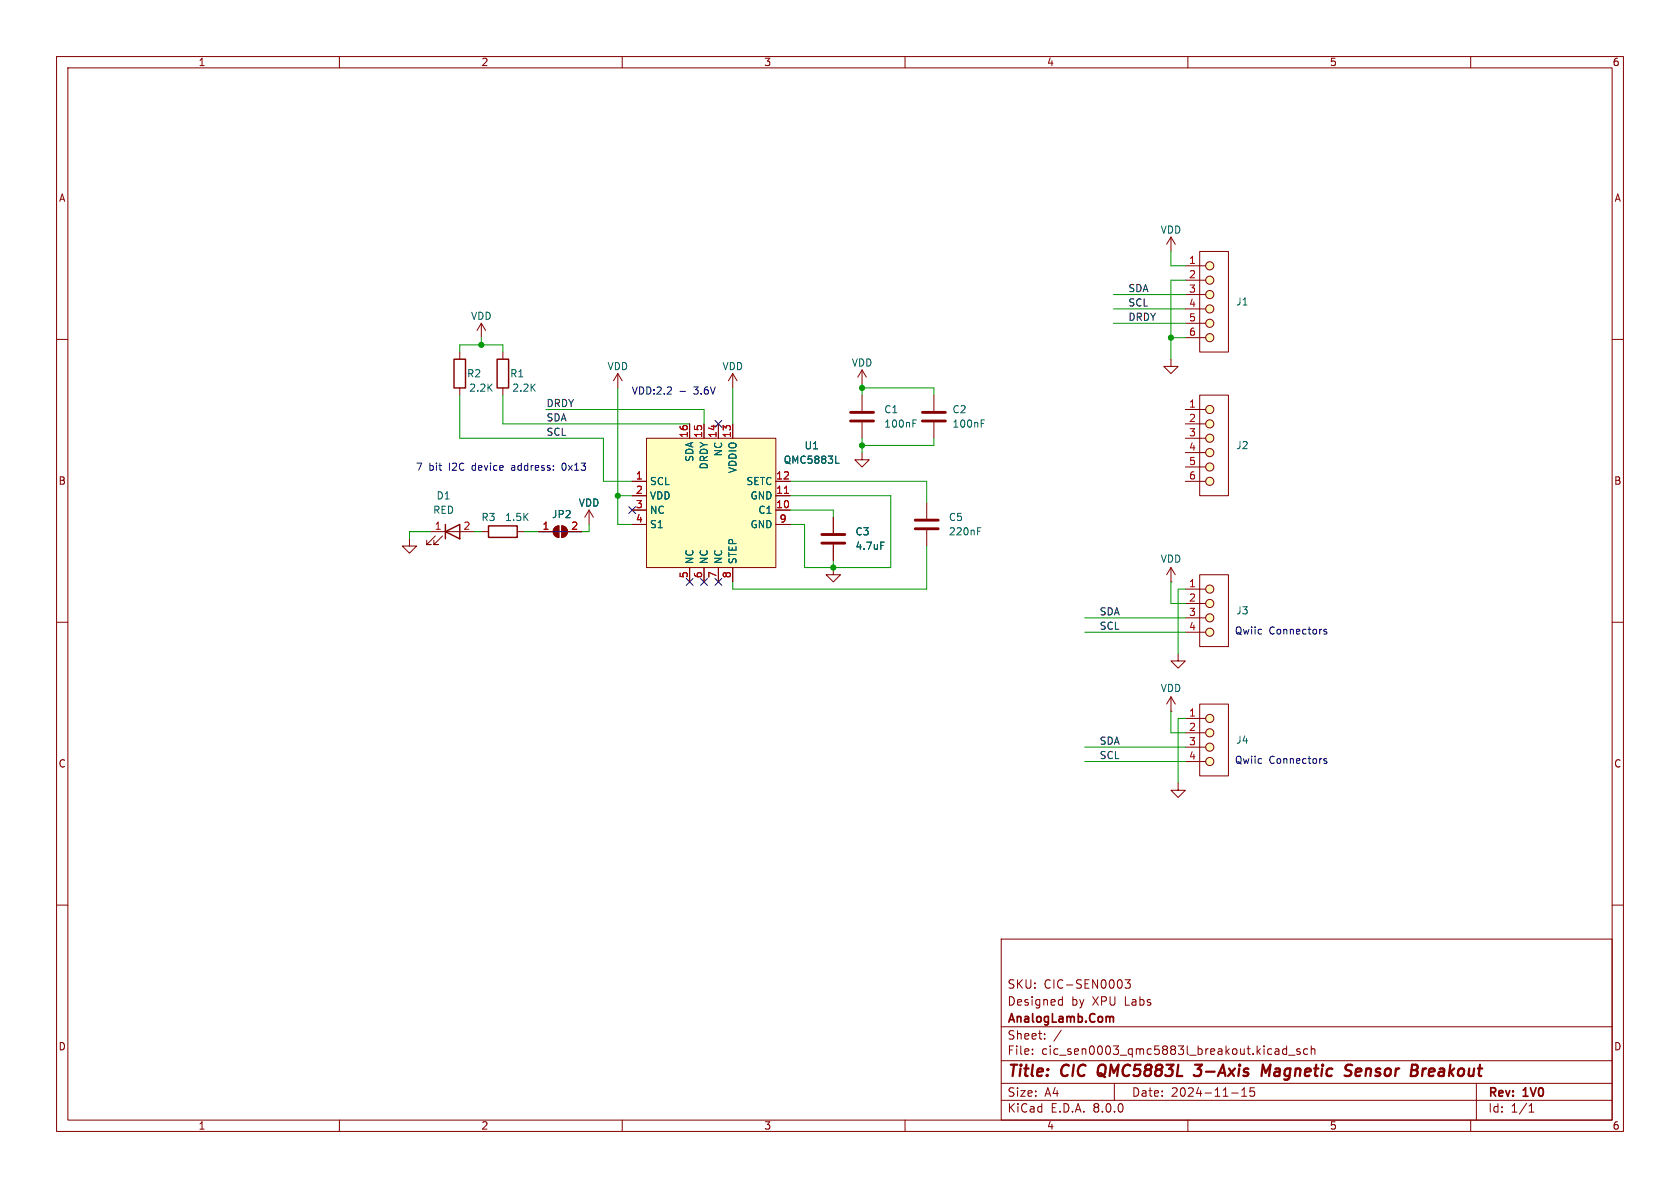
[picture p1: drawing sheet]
<svg xmlns="http://www.w3.org/2000/svg" width="297mm" height="210mm" viewBox="0 0 297 210" stroke-linecap="round" stroke-linejoin="round" font-family="sans-serif">
<g fill="none" stroke="#840000" stroke-width=".18">
<path d="M10 10h277v190h-277zM12 12h273v186h-273zM60 10v2M110 10v2M160 10v2M210 10v2M260 10v2M10 60h2M85.1 57.2l-.8 1.2M85.1 57.2v2.5M85.1 57.2l.8 1.2M285 60h2"/>
<path d="M81.3 62.2v1.3M81.3 68.6v1.3M88.9 62.2v1.3M88.9 68.6v1.3M109.2 66l-.7 1.3M109.2 66v2.6M109.2 66l.8 1.3M207 63.5v1.3h1.3l-1.3 1.2-1.3-1.2h1.3M209.5 77.5h3.6M209.5 74.9h3.6M209.5 72.4h3.6M212.1 69.9h5.1v17.7h-5.1z"/>
<path d="M85.1 94h1.3M91.4 94h1.3M95.2 94h2.6M98.1 93.3l.7-.3v2a1.02 1.02 0 0 1-.9-.6 1.02 1.02 0 0 1 .2-1.1zM99.3 93a1.02 1.02 0 0 1 1 1 1.02 1.02 0 0 1-1 1zM100.3 94h2.6M104.1 90.2l-.7 1.2M104.1 90.2v2.5M104.1 90.2l.8 1.2M152.4 80v1.3h1.3l-1.3 1.3-1.3-1.3h1.3M163.8 88.9v2.8M163.8 93.7v2.8"/>
<path d="M209.5 85.1h3.6M209.5 82.6h3.6M209.5 80h3.6M10 110h2M207 102.9h.1M207 100.3v2.6M207 100.3l-.8 1.3M207 100.3l.8 1.3M285 110h2M207 125.7h.1M207 123.2l-.8 1.3M207 123.2v2.5"/>
<path d="M207 123.2l.8 1.3M208.3 138.4v1.3h1.2l-1.2 1.3-1.3-1.3h1.3M10 160h2M285 160h2M177 166h108v32h-108zM187.4 176.7l.4 .1M187.8 176.2v1.5M187.8 177.6l-.4 .1M198.9 173.2h.9l-.5 .6 .4 .1v.7l-.2 .1h-.4l-.2-.1M60 198v2M110 198v2M160 198v2"/>
<path d="M177 194.5h108M177 191.5h108M177 187.5h108M177 181.5h108M182.5 186.3v.1M182.5 185.5v.1M184.7 183.6v.1M184.7 182.8v.1M187.6 182.1l-1.3 2M197 191.5v3M210 198v2M217.7 193.2h1.2"/>
<path d="M219.5 193.8h.9M219.5 192.7l.5-.4v1.5M221.7 192.3h-.7v.7l.2-.1h.5l.1 .3-.1 .5-.2 .1-.5-.1M225.6 185.4l.4 .1 .1 .9M226.1 186.3l-.5 .1M226.1 185.8h-.5M227.5 185.5l-.5-.1-.3 .3v.4l.2 .2h.6M227.5 184.9v1.5M227.8 186.5h1.2M229.8 185.5l-.3-.1-.3 .2 .1 .2 .5 .2v.3h-.6M231.2 185.5l-.5-.1-.2 .3v.4l.1 .2h.6M231.8 185.5l.2-.1 .4 .1 .1 .9"/>
<path d="M231.8 184.9v1.5M260 198v2M261 191.5v6.5M270.3 196.6h.9M270.3 195.5l.4-.4v1.5"/>
<circle cx="213.9" cy="74.9" r=".72"/>
<circle cx="213.9" cy="72.4" r=".72"/>
<circle cx="213.9" cy="77.5" r=".72"/>
<circle cx="213.9" cy="80" r=".72"/>
<circle cx="213.9" cy="82.5" r=".72"/>
<circle cx="213.9" cy="85.1" r=".72"/>
</g>
<path d="M194.3 188.5a1.5 1.5 0 0 0 0 1.6M211 190l.3 .2h.6l.3-.2M211.3 188.2h1.2l-.8 .8 .5 .1M223 190.2l.3-2 .5 1.4 .8-1.4-.3 2M238.3 188.2l.8 .1M238.6 189.3a.46 .46 0 0 1 .3 .4 .46 .46 0 0 1-.3 .4M240.4 188.9l-.6 .1-.2 .9 .3 .3 .6-.1M240.6 189.4l-.9 .1M252.1 188.9l-.4 .1M252.8 189l-.2 .9 .2 .3M253.6 189.4l-1 .1" fill="none" stroke="#840000" stroke-width=".4"/>
<path d="M196.4 179.7l.4 .1v.1v.8" fill="none" stroke="#840000" stroke-width=".3"/>
<path d="M80.3 63.5h2v5.1h-2zM87.9 63.5h2v5.1h-2zM86.4 93h5v2h-5z" fill="none" stroke="#840000" stroke-width=".25"/>
<g fill="#840000" stroke="#840000" stroke-width=".18">
<path d="M98.1 93.3l.7-.3v2a1.02 1.02 0 0 1-.9-.6 1.02 1.02 0 0 1 .2-1.1z"/>
<path d="M99.3 93a1.02 1.02 0 0 1 1 1 1.02 1.02 0 0 1-1 1z"/>
</g>
<path d="M161.8 93.5h4.1M161.8 91.9h4.1" fill="none" stroke="#840000" stroke-width=".51"/>
<path d="M172.8 93.9h.5M172.8 93.3h.6" fill="none" stroke="#006464" stroke-width=".18"/>
<g fill="#ffffc2" stroke="#ffffc2" stroke-width=".18">
<circle cx="213.9" cy="85.1" r=".72"/>
<circle cx="213.9" cy="82.5" r=".72"/>
<circle cx="213.9" cy="80" r=".72"/>
<circle cx="213.9" cy="77.5" r=".72"/>
<circle cx="213.9" cy="74.9" r=".72"/>
<circle cx="213.9" cy="72.4" r=".72"/>
</g>
<path d="M114.3 77.5h22.9v22.8h-22.9z" fill="#ffffc2"/>
<g fill="none" stroke="#840000" stroke-width=".18">
<path d="M207 41.9l.8 1.3M207 41.9v2.6M207 41.9l-.8 1.3M209.5 59.7h3.6M209.5 57.2h3.6M209.5 54.6h3.6M209.5 52.1h3.6M209.5 49.5h3.6M209.5 47h3.6M212.1 44.5h5.1v17.7h-5.1zM114.3 77.5h22.9v22.8h-22.9zM121.9 74.9v2.6"/>
<path d="M124.5 74.9v2.6M127 74.9v2.6M129.5 66v2.6M129.5 74.9v2.6M129.5 66l-.7 1.3M129.5 66l.8 1.3M152.4 65.4v2.5M152.4 69.9v2.7M152.4 74.7v2.8M152.4 65.4l-.8 1.3M152.4 65.4l.8 1.3M165.1 69.9v2.7"/>
<path d="M165.1 74.7v2.8M72.4 95.3v1.2h1.3l-1.3 1.3-1.3-1.3h1.3M76.2 94h7.6M77 94.7l-1.6 1.6h.8h-.8v-.8M78.2 94.7l-1.5 1.6h.8h-.8v-.8M95.2 94h2.6M100.3 94h2.6M111.8 85.1h2.5M111.8 90.2h2.5M111.8 87.6h2.5M111.8 92.7h2.5M137.2 85.1h2.5"/>
<path d="M137.2 90.2h2.5M137.2 87.6h2.5M137.2 92.7h2.5M147.3 91.4v2.8M147.3 96.3v2.8M121.9 100.3v2.6M124.5 100.3v2.6M127 100.3v2.6M129.5 100.3v2.6M147.3 100.3v1.3h1.3l-1.3 1.3-1.3-1.3h1.3M208.3 115.6v1.2h1.2l-1.2 1.3-1.3-1.3h1.3M209.5 111.8h3.6"/>
<path d="M209.5 109.2h3.6M209.5 106.7h3.6M209.5 104.1h3.6M212.1 101.6h5.1v12.7h-5.1zM209.5 134.6h3.6M209.5 132.1h3.6M209.5 129.5h3.6M209.5 127h3.6M212.1 124.5h5.1v12.7h-5.1z"/>
<circle cx="213.9" cy="52.1" r=".72"/>
<circle cx="213.9" cy="49.5" r=".72"/>
<circle cx="213.9" cy="59.7" r=".72"/>
<circle cx="213.9" cy="57.1" r=".72"/>
<circle cx="213.9" cy="47" r=".72"/>
<circle cx="213.9" cy="54.6" r=".72"/>
<circle cx="213.9" cy="106.7" r=".72"/>
<circle cx="213.9" cy="109.2" r=".72"/>
<circle cx="213.9" cy="104.1" r=".72"/>
<circle cx="213.9" cy="111.8" r=".72"/>
<circle cx="213.9" cy="134.6" r=".72"/>
<circle cx="213.9" cy="129.5" r=".72"/>
<circle cx="213.9" cy="132.1" r=".72"/>
<circle cx="213.9" cy="127" r=".72"/>
</g>
<path d="M138.7 87.2h.7" fill="none" stroke="#a90000" stroke-width=".18"/>
<path d="M161.4 74.8h.4M161.4 74.2h.6M173.5 74.8h.4M173.5 74.2h.6M147.7 81.9h.6M155.7 95.8h.6" fill="none" stroke="#006464" stroke-width=".18"/>
<g fill="#ffffc2" stroke="#ffffc2" stroke-width=".18">
<circle cx="213.9" cy="59.7" r=".72"/>
<circle cx="213.9" cy="57.1" r=".72"/>
<circle cx="213.9" cy="54.6" r=".72"/>
<circle cx="213.9" cy="52.1" r=".72"/>
<circle cx="213.9" cy="49.5" r=".72"/>
<circle cx="213.9" cy="47" r=".72"/>
<circle cx="213.9" cy="134.6" r=".72"/>
<circle cx="213.9" cy="132.1" r=".72"/>
<circle cx="213.9" cy="129.5" r=".72"/>
<circle cx="213.9" cy="127" r=".72"/>
<circle cx="213.9" cy="111.8" r=".72"/>
<circle cx="213.9" cy="109.2" r=".72"/>
<circle cx="213.9" cy="106.7" r=".72"/>
<circle cx="213.9" cy="104.1" r=".72"/>
</g>
<path d="M150.4 74.4h4M150.4 72.9h4M163.1 74.4h4M163.1 72.9h4M145.3 96h4.1M145.3 94.5h4.1" fill="none" stroke="#840000" stroke-width=".51"/>
<path d="M78.7 94l2.6-1.3v2.6zM78.7 92.7v2.6" fill="none" stroke="#840000" stroke-width=".25"/>
<path d="M120.2 69.2h1M95.2 94h7.7M99.5 82l-.1 .3 .1 .7M234.5 111.3l-.3-.1-.2 .2 .1 .2 .4 .1v.3h-.5M234.5 134.2l-.3-.1-.2 .2 .1 .2 .4 .1v.3h-.5" fill="none" stroke="#0000c2" stroke-width=".18"/>
<g fill="none" stroke="#009600" stroke-width=".18">
<path d="M85.1 59.7v1.3M196.8 57.2h12.7M196.8 54.6h12.7M196.8 52.1h12.7M207 44.5v2.5h2.5M207 59.7h2.5M209.5 49.5h-2.5v14M81.3 62.2v-1.2h7.6v1.2M81.3 69.9v7.6h25.4v7.6h5.1M88.9 69.9v5h33M96.5 72.4h28v2.5M109.2 68.6v24.1h2.6"/>
<path d="M129.5 68.6v6.3M152.4 68.6h12.7v1.3M152.4 67.9v2M152.4 77.5v2.5M165.1 77.5v1.2h-12.7M76.2 94h-3.8v1.3M83.8 94h1.3M92.7 94h2.5M104.1 92.7v1.3h-1.2M109.2 87.6h2.6M139.7 90.2h7.6v1.2M139.7 85.1h24.1v3.8"/>
<path d="M139.7 87.6h17.8v12.7h-15.3v-7.6h-2.5M147.3 99.1v1.2M163.8 96.5v7.6h-34.3v-1.2M191.8 109.2h17.7M191.8 111.8h17.7M207 102.9v3.8h2.5M209.5 104.1h-1.2v11.5M191.8 132.1h17.7M191.8 134.6h17.7M207 125.7v3.8h2.5M209.5 127h-1.2v11.4"/>
</g>
<path d="M126.4 74.3l1.2 1.2M127.6 74.3l-1.2 1.2M111.2 89.6l1.2 1.2M112.4 89.6l-1.2 1.2M121.3 102.3l1.2 1.2M122.5 102.3l-1.2 1.2M123.9 102.3l1.2 1.2M125.1 102.3l-1.2 1.2M126.4 102.3l1.2 1.2M127.6 102.3l-1.2 1.2" fill="none" stroke="#000084" stroke-width=".18"/>
<g fill="#009600" stroke="#009600" stroke-width=".18">
<circle cx="109.2" cy="87.6" r=".46"/>
<circle cx="85.1" cy="61" r=".46"/>
<circle cx="147.3" cy="100.3" r=".46"/>
<circle cx="152.4" cy="78.7" r=".46"/>
<circle cx="152.4" cy="68.6" r=".46"/>
<circle cx="207" cy="59.7" r=".46"/>
</g>
<g font-size="2.8" fill="#840000">
<text x="178" y="190.9">Title:</text>
<text x="187.7" y="190.9">CIC</text>
<text x="194.9" y="190.9">QMC5883L</text>
<text x="212.9" y="190.9">3-Axis</text>
<text x="225.5" y="190.9">Magnetic</text>
<text x="241" y="190.9">Sensor</text>
<text x="253.5" y="190.9">Breakout</text>
</g>
<g font-size="2.1" fill="#840000">
<text x="178" y="178">Designed</text>
<text x="178" y="175">SKU:</text>
<text x="184.5" y="175">CIC-SEN0003</text>
<text x="189.4" y="178">by</text>
<text x="193.2" y="178">XPU</text>
<text x="199" y="178">Labs</text>
<text x="178" y="184">Sheet:</text>
<text x="178" y="181.2">AnalogLamb.Com</text>
<text x="178" y="186.7">File:</text>
<text x="184.1" y="186.7">cic_sen0003_qmc5883l_breakout.kicad_sch</text>
<text x="178" y="196.9">KiCad</text>
<text x="178" y="194.1">Size:</text>
<text x="184.7" y="194.1">A4</text>
<text x="185.7" y="196.9">E.D.A.</text>
<text x="193.3" y="196.9">8.0.0</text>
<text x="200" y="194.1">Date:</text>
<text x="207" y="194.1">2024-11-15</text>
<text x="263" y="194.3">Rev:</text>
<text x="263" y="196.9">Id:</text>
<text x="267.1" y="196.9">1/1</text>
<text x="269.4" y="194.3">1V0</text>
</g>
<g font-size="1.8" fill="#840000">
<text x="35" y="11.9">1</text>
<text x="85" y="11.9">2</text>
<text x="135" y="11.9">3</text>
<text x="185" y="11.9">4</text>
<text x="235" y="11.9">5</text>
<text x="285" y="11.9">6</text>
<text x="10.3" y="35.9">A</text>
<text x="285.3" y="35.9">A</text>
<text x="10.3" y="85.9">B</text>
<text x="285.3" y="85.9">B</text>
<text x="10.3" y="135.9">C</text>
<text x="285.3" y="135.9">C</text>
<text x="10.3" y="185.9">D</text>
<text x="285.3" y="185.9">D</text>
<text x="35" y="199.9">1</text>
<text x="85" y="199.9">2</text>
<text x="135" y="199.9">3</text>
<text x="185" y="199.9">4</text>
<text x="235" y="199.9">5</text>
<text x="285" y="199.9">6</text>
</g>
<g font-size="1.8" fill="#006464">
<text x="205.1" y="41.5">VDD</text>
<text x="83.2" y="56.7">VDD</text>
<text x="218.4" y="54.2">J1</text>
<text x="107.3" y="65.6">VDD</text>
<text x="127.6" y="65.6">VDD</text>
<text x="150.5" y="65">VDD</text>
<text x="82.5" y="66.9">R2</text>
<text x="82.8" y="69.4">2.2K</text>
<text x="90.1" y="66.9">R1</text>
<text x="90.5" y="69.4">2.2K</text>
<text x="156.2" y="73.3">C1</text>
<text x="156.2" y="75.8">100nF</text>
<text x="168.3" y="73.3">C2</text>
<text x="168.3" y="75.8">100nF</text>
<text x="122.8" y="81.7" transform="rotate(-90 122.8 81.7)">SDA</text>
<text x="125.3" y="83.1" transform="rotate(-90 125.3 83.1)">DRDY</text>
<text x="127.9" y="80.8" transform="rotate(-90 127.9 80.8)">NC</text>
<text x="130.4" y="83.7" transform="rotate(-90 130.4 83.7)">VDDIO</text>
<text x="138.4" y="82.2">QMC5883L</text>
<text x="142.1" y="79.6">U1</text>
<text x="218.4" y="79.6">J2</text>
<text x="77.1" y="88.5">D1</text>
<text x="102.2" y="89.8">VDD</text>
<text x="114.8" y="86">SCL</text>
<text x="114.8" y="88.5">VDD</text>
<text x="131.9" y="86">SETC</text>
<text x="132.6" y="88.5">GND</text>
<text x="76.5" y="91">RED</text>
<text x="85" y="92.3">R3</text>
<text x="89.2" y="92.3">1.5K</text>
<text x="97.5" y="91.8">JP2</text>
<text x="114.8" y="91">NC</text>
<text x="114.8" y="93.6">S1</text>
<text x="132.6" y="93.6">GND</text>
<text x="134" y="91">C1</text>
<text x="151.1" y="94.8">C3</text>
<text x="167.6" y="92.3">C5</text>
<text x="167.6" y="94.8">220nF</text>
<text x="122.8" y="99.8" transform="rotate(-90 122.8 99.8)">NC</text>
<text x="125.3" y="99.8" transform="rotate(-90 125.3 99.8)">NC</text>
<text x="127.9" y="99.8" transform="rotate(-90 127.9 99.8)">NC</text>
<text x="130.4" y="99.8" transform="rotate(-90 130.4 99.8)">STEP</text>
<text x="151.1" y="97.4">4.7uF</text>
<text x="205.1" y="99.7">VDD</text>
<text x="218.4" y="108.8">J3</text>
<text x="205.1" y="122.5">VDD</text>
<text x="218.4" y="131.7">J4</text>
</g>
<g font-size="1.8" fill="#a90000">
<text x="210.1" y="46.7">1</text>
<text x="210.1" y="49.3">2</text>
<text x="210.1" y="51.8">3</text>
<text x="210.1" y="54.4">4</text>
<text x="210.1" y="56.9">5</text>
<text x="210.1" y="59.4">6</text>
<text x="121.7" y="77.5" transform="rotate(-90 121.7 77.5)">16</text>
<text x="124.2" y="77.5" transform="rotate(-90 124.2 77.5)">15</text>
<text x="126.7" y="77.5" transform="rotate(-90 126.7 77.5)">14</text>
<text x="129.3" y="77.5" transform="rotate(-90 129.3 77.5)">13</text>
<text x="210.1" y="72.1">1</text>
<text x="210.1" y="74.7">2</text>
<text x="210.1" y="77.2">3</text>
<text x="210.1" y="79.8">4</text>
<text x="210.1" y="82.3">5</text>
<text x="112.3" y="84.8">1</text>
<text x="112.3" y="87.4">2</text>
<text x="112.3" y="89.9">3</text>
<text x="137.1" y="89.9">10</text>
<text x="137.1" y="87.4">11</text>
<text x="137.1" y="84.8">12</text>
<text x="210.1" y="84.8">6</text>
<text x="76.8" y="93.7">1</text>
<text x="81.8" y="93.7">2</text>
<text x="95.8" y="93.7">1</text>
<text x="100.9" y="93.7">2</text>
<text x="112.3" y="92.5">4</text>
<text x="137.7" y="92.5">9</text>
<text x="121.7" y="102.3" transform="rotate(-90 121.7 102.3)">5</text>
<text x="124.2" y="102.3" transform="rotate(-90 124.2 102.3)">6</text>
<text x="126.7" y="102.3" transform="rotate(-90 126.7 102.3)">7</text>
<text x="129.3" y="102.3" transform="rotate(-90 129.3 102.3)">8</text>
<text x="210.1" y="103.9">1</text>
<text x="210.1" y="106.4">2</text>
<text x="210.1" y="109">3</text>
<text x="210.1" y="111.5">4</text>
<text x="210.1" y="126.7">1</text>
<text x="210.1" y="129.3">2</text>
<text x="210.1" y="131.8">3</text>
<text x="210.1" y="134.4">4</text>
</g>
<g font-size="1.8" fill="#0f0f0f">
<text x="199.4" y="51.7">SDA</text>
<text x="199.4" y="54.3">SCL</text>
<text x="199.4" y="56.8">DRDY</text>
<text x="96.5" y="74.6">SDA</text>
<text x="96.5" y="77.1">SCL</text>
<text x="96.5" y="72">DRDY</text>
<text x="194.3" y="111.4">SCL</text>
<text x="194.3" y="108.9">SDA</text>
<text x="194.3" y="131.7">SDA</text>
<text x="194.3" y="134.3">SCL</text>
</g>
<g font-size="1.8" fill="#0000c2">
<text x="111.6" y="70">VDD:2.2</text>
<text x="122.8" y="70">3.6V</text>
<text x="73.4" y="83.4">7</text>
<text x="75.8" y="83.4">bit</text>
<text x="79.5" y="83.4">I2C</text>
<text x="83.7" y="83.4">device</text>
<text x="90.9" y="83.4">address:</text>
<text x="100" y="83.4">0x13</text>
<text x="218.2" y="112.4">Qwiic</text>
<text x="224.3" y="112.4">Connectors</text>
<text x="218.2" y="135.2">Qwiic</text>
<text x="224.3" y="135.2">Connectors</text>
</g>
</svg>
